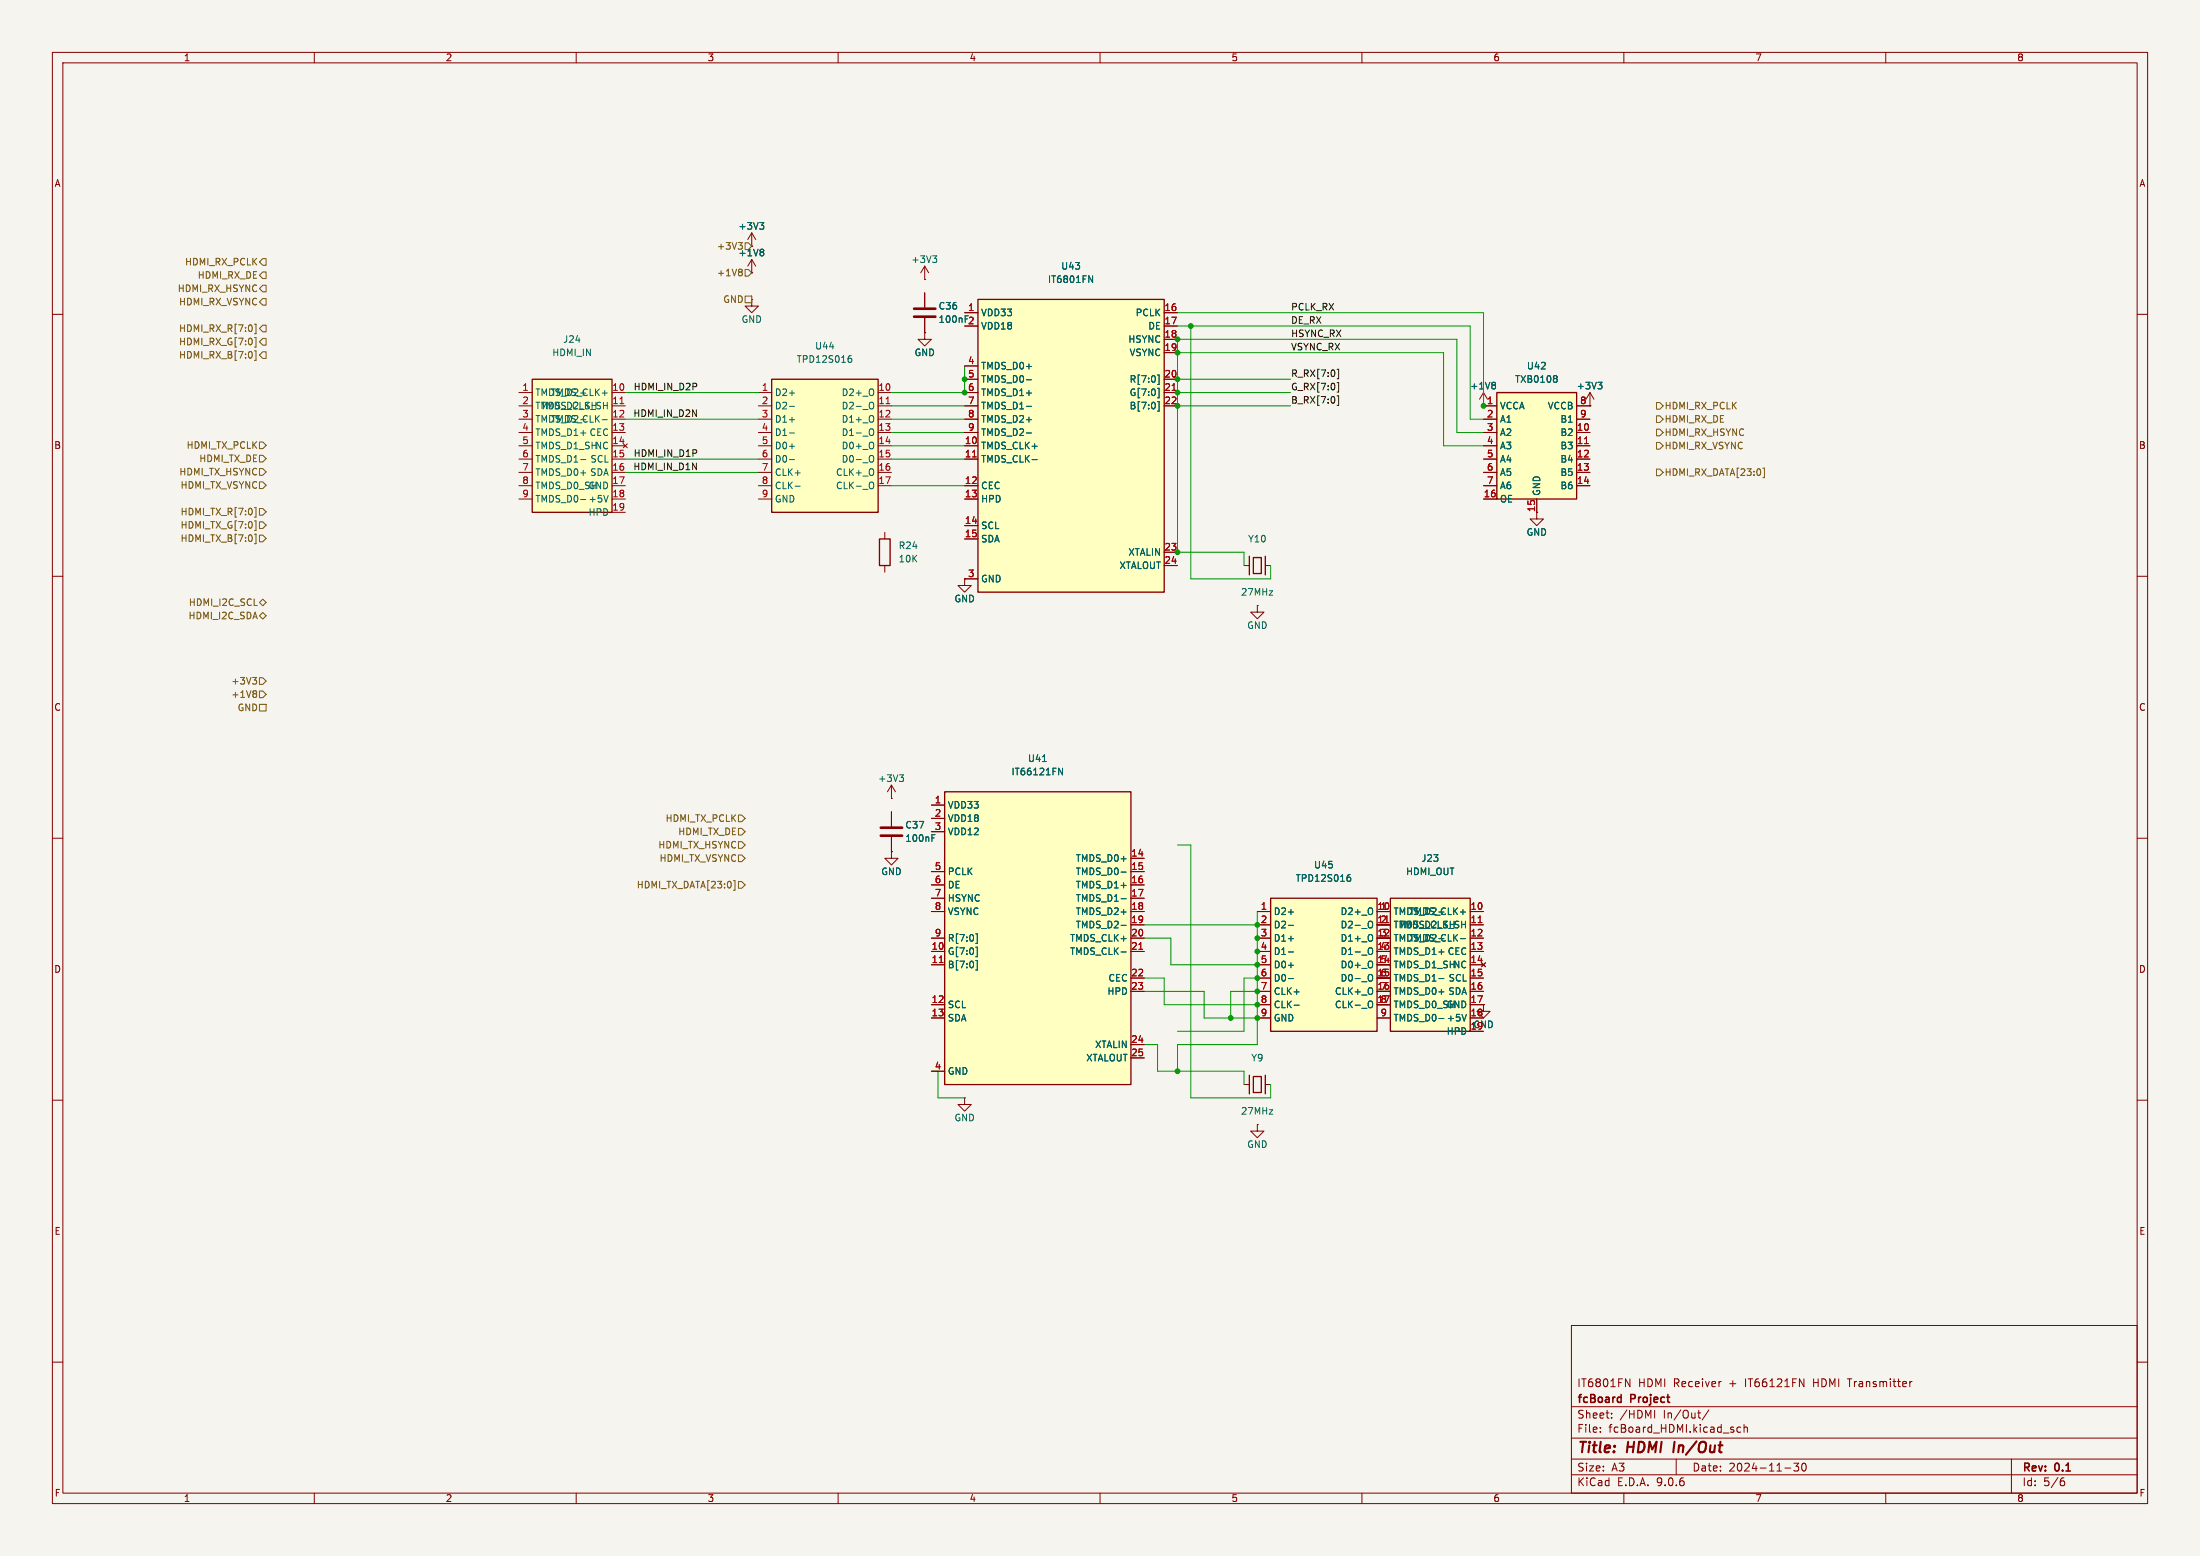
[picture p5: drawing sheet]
<svg xmlns="http://www.w3.org/2000/svg" width="420mm" height="297mm" viewBox="0 0 420 297" stroke-linecap="round" stroke-linejoin="round" font-family="sans-serif">
<path d="M0 0h420v297h-420z" fill="#f5f4ef" stroke="#f5f4ef" stroke-width=".19"/>
<g fill="none" stroke="#840000" stroke-width=".19">
<path d="M10 10h400v277h-400zM12 12h396v273h-396zM60 10v2M110 10v2M160 10v2M210 10v2M260 10v2M310 10v2M360 10v2M10 60h2M408 60h2M10 110h2"/>
<path d="M408 110h2M10 160h2M408 160h2M10 210h2M408 210h2M300 253h108v32h-108zM10 260h2M300 278.5h108M300 274.5h108M300 268.5h108M305.5 273.2v.2M305.5 272.5v.1"/>
<path d="M307.7 270.5v.2M307.7 269.8v.1M310.3 263.2l.9 1.5v-1.5M315.9 269.2v1.5M320 278.5v3M324.1 269.7h.6M324.5 270.7h.2M326.2 269.1l-1.3 1.9M328.4 263.7h.2M332.3 272.5l-.4-.1-.3 .3 .1 .6h.6M332.9 272.5l.3-.1 .3 .1 .1 .9M332.9 271.9v1.5"/>
<path d="M342.4 279.3h1l-.5 .6 .4 .1v.6l-.2 .2-.7-.2M344.1 279.4l.2-.1a.8 .8 0 0 1 .5 .7 .8 .8 0 0 1-.5 .8l-.2-.2-.2-.4zM365 263.7l-.3 .1-.1 .2M384 278.5v6.5M408 260h2M60 285v2M110 285v2M160 285v2M210 285v2M260 285v2M300 281.5h108M310 285v2"/>
<path d="M340.7 280.2h1.2M360 285v2M393.6 282.7h.4l.2 .2-.1 .5-.5 .2M394 282.1l-.4 .1"/>
</g>
<path d="M319.7 275.2l-.3 2" fill="none" stroke="#840000" stroke-width=".4"/>
<path d="M186.7 57.2h35.5v55.8h-35.5z" fill="#ffffc2"/>
<path d="M186.7 57.2h35.5v55.8h-35.5z" fill="none" stroke="#840000" stroke-width=".25"/>
<g fill="none" stroke="#840000" stroke-width=".19">
<path d="M184.1 59.7h2.6M222.2 59.7h2.6M184.1 62.2h2.6M184.1 69.9h2.6M184.1 72.4h2.6M184.1 74.9h2.6M184.1 77.5h2.6M222.2 62.2h2.6M222.2 72.4h2.6M222.2 74.9h2.6M222.2 77.5h2.6M222.2 64.8h2.6"/>
<path d="M222.2 67.3h2.6M184.1 80h2.6M184.1 82.6h2.6M184.1 85.1h2.6M184.1 87.6h2.6M184.1 92.7h2.6M184.1 95.3h2.6M184.1 100.3h2.6M184.1 102.9h2.6M184.1 110.5h2.6M222.2 105.4h2.6M222.2 108h2.6"/>
<path d="M170.2 152.4h.1M170.2 149.9l-.8 1.2M170.2 149.9l.7 1.2M170.2 149.9v2.5M170.2 162.6v1.2h1.2l-1.2 1.3-1.3-1.3h1.3M170.2 162.6h.1"/>
</g>
<path d="M207.9 52.6l.7 1.3v-1.3M195.9 72.5h1M195.9 77.6h1M221 71.6h.3v1.8h-.3M221 74.1h.3v1.8h-.3M221 76.7h.3v1.8h-.3M195.9 82.6h1M197 87.7h1M171.7 147.9h.8l-.4 .5M172.2 148.4l.3 .2v.3l-.3 .3" fill="none" stroke="#006464" stroke-width=".19"/>
<path d="M223.8 74.5h.7M185.7 87.2h.7" fill="none" stroke="#a90000" stroke-width=".19"/>
<path d="M180.3 151.1h35.6v55.9h-35.6z" fill="#ffffc2"/>
<path d="M180.3 151.1h35.6v55.9h-35.6zM238.5 205.2v3.6M239.3 205.5h1.5v3h-1.5zM241.6 205.2v3.6" fill="none" stroke="#840000" stroke-width=".25"/>
<g fill="none" stroke="#840000" stroke-width=".19">
<path d="M176.5 53.3h.1M176.5 50.8l-.7 1.3M176.5 50.8l.8 1.3M176.5 50.8v2.5M176.5 63.5v1.3h1.3l-1.3 1.2-1.2-1.2h1.2M176.5 63.5h.1M240 115.6v1.2h1.3l-1.3 1.3-1.2-1.3h1.2M240 115.6h.1M177.8 153.7h2.5M177.8 156.2h2.5M177.8 158.8h2.5M177.8 166.4h2.5"/>
<path d="M177.8 168.9h2.5M177.8 171.5h2.5M177.8 174h2.5M177.8 179.1h2.5M215.9 166.4h2.5M215.9 168.9h2.5M215.9 171.5h2.5M215.9 174h2.5M215.9 179.1h2.5M215.9 163.8h2.5M215.9 176.5h2.5M177.8 181.6h2.5"/>
<path d="M177.8 184.2h2.5M177.8 191.8h2.5M177.8 194.3h2.5M215.9 181.6h2.5M215.9 186.7h2.5M215.9 189.2h2.5M215.9 199.4h2.5M177.8 204.5h2.5M184.1 209.6v1.2h1.3l-1.3 1.3-1.2-1.3h1.2M184.1 209.6h.1M215.9 201.9h2.5M237.5 207h1"/>
<path d="M240 214.6v1.3h1.3l-1.3 1.3-1.2-1.3h1.2M240 214.6h.1M241.6 207h1"/>
</g>
<path d="M178 48.8h.8l-.4 .5M178.6 49.3l.2 .3v.3l-.2 .2M199 145.4h.8M202.1 146.6l.7 1.3v-1.3M186.3 178.3h.3v1.8h-.3M214 166.5h1M214 171.5h1M214 176.6h1M186.3 180.8h.3v1.8h-.3M186.3 183.3h.3v1.9h-.3M214 181.7h1" fill="none" stroke="#006464" stroke-width=".19"/>
<path d="M179.3 183.7h.7M217.4 181.2h.7" fill="none" stroke="#a90000" stroke-width=".19"/>
<path d="M242.6 171.5h20.3v25.4h-20.3z" fill="#ffffc2"/>
<path d="M238.5 106.2v3.5M239.3 106.4h1.5v3.1h-1.5zM241.6 106.2v3.5M242.6 171.5h20.3v25.4h-20.3z" fill="none" stroke="#840000" stroke-width=".25"/>
<g fill="none" stroke="#840000" stroke-width=".19">
<path d="M283.2 77.5h.1M283.2 74.9l-.8 1.3M283.2 74.9l.8 1.3M283.2 74.9v2.6M293.4 97.8v1.3h1.2l-1.2 1.2-1.3-1.2h1.3M237.5 108h1M241.6 108h1M240 174h2.6M240 176.5h2.6M240 179.1h2.6M262.9 174h2.5M262.9 176.5h2.5"/>
<path d="M262.9 179.1h2.5M240 181.6h2.6M240 184.2h2.6M240 186.7h2.6M240 189.2h2.6M240 191.8h2.6M240 194.3h2.6M262.9 181.6h2.5M262.9 184.2h2.5M262.9 186.7h2.5M262.9 189.2h2.5M262.9 191.8h2.5"/>
</g>
<g fill="none" stroke="#006464" stroke-width=".19">
<path d="M285.3 73l.2 .2-.2 .3 .2 .3v.2l-.2 .2M246 174.1h.9M246 176.6h.9M246 179.2h.9M257.4 167.4h.2l.3 .3-.1 .4-.4 .1M257.7 166.9l-.3 .1M261.5 175.8a.43 .43 0 0 1 .5 .5v.4a.43 .43 0 0 1-.5 .4M262 173.5v.9M262 178.6v.9M246 181.7h.9M246 184.2h.9M246 186.8h.9"/>
<path d="M247 191.9h1M261.5 180.9a.43 .43 0 0 1 .5 .4v.5a.43 .43 0 0 1-.5 .4M261.5 186a.43 .43 0 0 1 .5 .4v.4a.43 .43 0 0 1-.5 .5M261.5 191.1a.43 .43 0 0 1 .5 .4v.4a.43 .43 0 0 1-.5 .4M262 183.6v.9"/>
</g>
<path d="M264.4 176.1h.7" fill="none" stroke="#a90000" stroke-width=".19"/>
<path d="M285.7 74.9h15.3v20.4h-15.3z" fill="#ffffc2"/>
<path d="M285.7 74.9h15.3v20.4h-15.3z" fill="none" stroke="#840000" stroke-width=".25"/>
<g fill="none" stroke="#840000" stroke-width=".19">
<path d="M143.5 52.1h.1M143.5 57.2v1.2h1.3l-1.3 1.3-1.3-1.3h1.3M143.5 57.2h.1M143.5 47h.1M143.5 49.5l-.8 1.3M143.5 49.5l.8 1.3M143.5 44.5v2.5M143.5 49.5v2.6M143.5 44.5l-.8 1.2M143.5 44.5l.8 1.2M176.5 55.9v2.8M176.5 60.7v2.8"/>
<path d="M283.2 77.5h2.5M301 77.5h2.5M303.5 77.5h.1M303.5 74.9l-.7 1.3M303.5 74.9l.8 1.3M303.5 74.9v2.6M283.2 80h2.5M283.2 82.6h2.5M283.2 85.1h2.5M283.2 87.6h2.5M283.2 90.2h2.5M283.2 92.7h2.5"/>
<path d="M283.2 95.3h2.5M293.4 95.3v2.5M301 80h2.5M301 82.6h2.5M301 85.1h2.5M301 87.6h2.5M301 90.2h2.5M301 92.7h2.5M170.2 154.9v2.8M170.2 159.8v2.8M283.2 191.8v1.2h1.3l-1.3 1.3-1.3-1.3h1.3M283.2 191.8h.1"/>
</g>
<path d="M302.5 84.7h.7" fill="none" stroke="#a90000" stroke-width=".19"/>
<path d="M145 42.5h.8l-.4 .5M145.6 47.6l.2 .2-.2 .3 .2 .3v.2l-.2 .2M145.6 43l.2 .2v.3l-.2 .3M297 71.7l.3 .2-.3 .3 .3 .3v.2l-.3 .3M305 73h.8l-.4 .5M305.6 73.5l.2 .2v.3l-.2 .2M177.9 159.9h.4M177.9 159.3h.6" fill="none" stroke="#006464" stroke-width=".19"/>
<path d="M174.5 58.9h4.1M174.5 60.5h4.1M168.1 158h4.1M168.1 159.5h4.1" fill="none" stroke="#840000" stroke-width=".51"/>
<path d="M265.4 171.5h15.3v25.4h-15.3z" fill="#ffffc2"/>
<path d="M265.4 171.5h15.3v25.4h-15.3z" fill="none" stroke="#840000" stroke-width=".25"/>
<g fill="none" stroke="#840000" stroke-width=".19">
<path d="M262.9 174h2.5M262.9 176.5h2.5M262.9 179.1h2.5M280.7 174h2.5M280.7 176.5h2.5M280.7 179.1h2.5M262.9 181.6h2.5M262.9 184.2h2.5M262.9 186.7h2.5M262.9 189.2h2.5M262.9 191.8h2.5M262.9 194.3h2.5"/>
<path d="M280.7 181.6h2.5M280.7 184.2h2.5M280.7 186.7h2.5M280.7 189.2h2.5M280.7 191.8h2.5M280.7 194.3h2.5M282.8 183.8l.8 .7M283.6 183.8l-.8 .7"/>
</g>
<path d="M278.8 179.2h1M274.7 186.8h1M274.7 194.4h1M279.9 193.6l-.4 1.3" fill="none" stroke="#006464" stroke-width=".19"/>
<path d="M282.2 176.1h.7" fill="none" stroke="#a90000" stroke-width=".19"/>
<path d="M101.6 72.4h15.2v25.4h-15.2z" fill="#ffffc2"/>
<path d="M101.6 72.4h15.2v25.4h-15.2z" fill="none" stroke="#840000" stroke-width=".25"/>
<g fill="none" stroke="#840000" stroke-width=".19">
<path d="M99.1 74.9h2.5M99.1 77.5h2.5M116.8 74.9h2.6M116.8 77.5h2.6M99.1 80h2.5M99.1 82.6h2.5M99.1 85.1h2.5M99.1 87.6h2.5M99.1 90.2h2.5M99.1 92.7h2.5M99.1 95.3h2.5M116.8 80h2.6"/>
<path d="M116.8 82.6h2.6M116.8 85.1h2.6M116.8 87.6h2.6M116.8 90.2h2.6M116.8 92.7h2.6M116.8 95.3h2.6M116.8 97.8h2.6M119 84.7l.8 .8M119.8 84.7l-.8 .8"/>
</g>
<path d="M110.9 87.7h.9M110.9 95.3h.9M115 80.1h.9M116.1 94.6l-.4 1.2" fill="none" stroke="#006464" stroke-width=".19"/>
<path d="M118.4 77.1h.7" fill="none" stroke="#a90000" stroke-width=".19"/>
<path d="M147.3 72.4h20.3v25.4h-20.3z" fill="#ffffc2"/>
<path d="M147.3 72.4h20.3v25.4h-20.3zM167.9 102.9h2v5.1h-2z" fill="none" stroke="#840000" stroke-width=".25"/>
<g fill="none" stroke="#840000" stroke-width=".19">
<path d="M143.5 47h.1M143.5 52.1h.1M176.5 55.9v2.8M184.1 59.7h2.6M222.2 59.7h2.6M144.8 74.9h2.5M144.8 77.5h2.5M167.6 74.9h2.6M167.6 77.5h2.6M176.5 63.5h.1M176.5 60.7v2.8M184.1 74.9h2.6"/>
<path d="M184.1 77.5h2.6M184.1 62.2h2.6M184.1 69.9h2.6M184.1 72.4h2.6M222.2 74.9h2.6M222.2 77.5h2.6M222.2 62.2h2.6M222.2 72.4h2.6M222.2 64.8h2.6M222.2 67.3h2.6M283.2 77.5h.1M283.2 77.5h2.5"/>
<path d="M301 77.5h2.5M303.5 77.5h.1M144.8 80h2.5M144.8 82.6h2.5M144.8 85.1h2.5M144.8 87.6h2.5M144.8 90.2h2.5M144.8 92.7h2.5M144.8 95.3h2.5M167.6 80h2.6M167.6 82.6h2.6M167.6 85.1h2.6"/>
<path d="M167.6 87.6h2.6M167.6 90.2h2.6M167.6 92.7h2.6M184.1 80h2.6M184.1 82.6h2.6M184.1 85.1h2.6M184.1 87.6h2.6M184.1 92.7h2.6M184.1 95.3h2.6M283.2 80h2.5M283.2 82.6h2.5M283.2 85.1h2.5"/>
<path d="M283.2 87.6h2.5M283.2 90.2h2.5M283.2 92.7h2.5M283.2 95.3h2.5M293.4 95.3v2.5M301 80h2.5M301 82.6h2.5M301 85.1h2.5M301 87.6h2.5M301 90.2h2.5M301 92.7h2.5M168.9 101.6v1.3"/>
<path d="M168.9 108v1.2M184.1 110.5v1.3h1.3l-1.3 1.2-1.2-1.2h1.2M184.1 110.5h.1M184.1 100.3h2.6M184.1 102.9h2.6M184.1 110.5h2.6M222.2 105.4h2.6M222.2 108h2.6M170.2 154.9v2.8M170.2 159.8v2.8M177.8 153.7h2.5M177.8 156.2h2.5"/>
<path d="M177.8 158.8h2.5M170.2 162.6h.1M177.8 174h2.5M177.8 179.1h2.5M177.8 166.4h2.5M177.8 168.9h2.5M177.8 171.5h2.5M215.9 174h2.5M215.9 176.5h2.5M215.9 179.1h2.5M215.9 166.4h2.5M215.9 168.9h2.5"/>
<path d="M215.9 171.5h2.5M215.9 163.8h2.5M240 174h2.6M240 176.5h2.6M240 179.1h2.6M262.9 174h2.5M262.9 176.5h2.5M262.9 179.1h2.5M280.7 174h2.5M280.7 176.5h2.5M280.7 179.1h2.5M177.8 181.6h2.5"/>
<path d="M177.8 184.2h2.5M177.8 191.8h2.5M177.8 194.3h2.5M215.9 181.6h2.5M215.9 186.7h2.5M215.9 189.2h2.5M215.9 199.4h2.5M240 181.6h2.6M240 184.2h2.6M240 186.7h2.6M240 189.2h2.6M240 191.8h2.6"/>
<path d="M240 194.3h2.6M262.9 181.6h2.5M262.9 184.2h2.5M262.9 186.7h2.5M262.9 189.2h2.5M262.9 191.8h2.5M262.9 194.3h2.5M280.7 181.6h2.5M280.7 184.2h2.5M280.7 186.7h2.5M280.7 189.2h2.5M280.7 191.8h2.5"/>
<path d="M280.7 194.3h2.5M282.8 183.8l.8 .7M283.2 191.8h.1M283.6 183.8l-.8 .7M177.8 204.5h2.5M215.9 201.9h2.5"/>
</g>
<g fill="none" stroke="#006464" stroke-width=".19">
<path d="M145 42.5h.8l-.4 .5M145.6 43l.2 .2v.3l-.2 .3M145.6 47.6l.2 .2-.2 .3 .2 .3v.2l-.2 .2M207.9 52.6l.7 1.3v-1.3M150.7 75h1M150.7 77.6h1M162.1 68.4h.3l.2 .2v.4l-.5 .2M162.5 67.9l-.4 .1M166.2 76.8a.43 .43 0 0 1 .6 .4v.4a.43 .43 0 0 1-.6 .4M166.7 74.4v.9M166.7 79.5v.9M195.9 77.6h1"/>
<path d="M195.9 72.5h1M221 71.6h.3v1.8h-.3M221 74.1h.3v1.8h-.3M221 76.7h.3v1.8h-.3M285.3 73l.2 .2-.2 .3 .2 .3v.2l-.2 .2M297 71.7l.3 .2-.3 .3 .3 .3v.2l-.3 .3M305 73h.8l-.4 .5M305.6 73.5l.2 .2v.3l-.2 .2M150.7 80.1h1M150.7 82.6h1M150.7 85.2h1M150.7 87.7h1"/>
<path d="M151.8 92.8h1M166.2 81.9a.43 .43 0 0 1 .6 .4v.4a.43 .43 0 0 1-.6 .4M166.2 86.9a.43 .43 0 0 1 .6 .5v.4a.43 .43 0 0 1-.6 .4M166.2 92a.43 .43 0 0 1 .6 .4v.5a.43 .43 0 0 1-.6 .4M166.7 84.6v.9M195.9 82.6h1M197 87.7h1M177.9 159.9h.4M177.9 159.3h.6M199 145.4h.8M202.1 146.6l.7 1.3v-1.3M186.3 178.3h.3v1.8h-.3"/>
<path d="M214 176.6h1M214 166.5h1M214 171.5h1M246 174.1h.9M246 176.6h.9M246 179.2h.9M257.4 167.4h.2l.3 .3-.1 .4-.4 .1M257.7 166.9l-.3 .1M261.5 175.8a.43 .43 0 0 1 .5 .5v.4a.43 .43 0 0 1-.5 .4M262 173.5v.9M262 178.6v.9M278.8 179.2h1"/>
<path d="M186.3 180.8h.3v1.8h-.3M186.3 183.3h.3v1.9h-.3M214 181.7h1M246 181.7h.9M246 184.2h.9M246 186.8h.9M247 191.9h1M261.5 180.9a.43 .43 0 0 1 .5 .4v.5a.43 .43 0 0 1-.5 .4M261.5 186a.43 .43 0 0 1 .5 .4v.4a.43 .43 0 0 1-.5 .5M261.5 191.1a.43 .43 0 0 1 .5 .4v.4a.43 .43 0 0 1-.5 .4M262 183.6v.9M274.7 186.8h1"/>
<path d="M274.7 194.4h1M279.9 193.6l-.4 1.3"/>
</g>
<path d="M169.2 77.1h.7M223.8 74.5h.7M185.7 87.2h.7M302.5 84.7h.7M264.4 176.1h.7M282.2 176.1h.7M179.3 183.7h.7M217.4 181.2h.7" fill="none" stroke="#a90000" stroke-width=".19"/>
<g fill="none" stroke="#725600" stroke-width=".19">
<path d="M50.2 57h.6v1.3h-.6l-.7-.7zM50.2 51.9h.6v1.3h-.6l-.7-.7zM50.2 49.4h.6v1.2h-.6l-.7-.6zM50.2 54.4h.6v1.3h-.6l-.7-.6zM140.9 46.3h.8l-.4 .5M141.5 46.8l.2 .2v.3M141.5 51.4l.2 .2-.2 .3 .2 .3v.2l-.2 .2M142.2 46.4h.7l.6 .6-.6 .6h-.7zM142.2 56.5h1.3v1.3h-1.3zM142.2 51.4h.7l.6 .7-.6 .6h-.7zM48.1 67.3v.8M48.6 61.9h.3v1.8h-.3"/>
<path d="M48.6 64.4h.3v1.8h-.3M48.6 67h.3v1.8h-.3M50.2 62.1h.6v1.2h-.6l-.7-.6zM50.2 64.6h.6v1.3h-.6l-.7-.7zM50.2 67.1h.6v1.3h-.6l-.7-.6zM316.2 79.4h.7l.6 .6-.6 .6h-.7zM316.2 76.8h.7l.6 .7-.6 .6h-.7zM48.6 99.4h.3v1.8h-.3M48.6 96.9h.3v1.8h-.3M49.5 84.4h.7l.6 .6-.6 .6h-.7zM49.5 86.9h.7l.6 .6-.6 .7h-.7zM49.5 99.6h.7l.6 .6-.6 .7h-.7z"/>
<path d="M49.5 92h.7l.6 .6-.6 .7h-.7zM49.5 97.1h.7l.6 .6-.6 .6h-.7zM49.5 89.4h.7l.6 .7-.6 .6h-.7zM316.2 89.5h.7l.6 .7-.6 .6h-.7zM316.2 81.9h.7l.6 .7-.6 .6h-.7zM316.2 84.5h.7l.6 .6-.6 .6h-.7zM336.5 89.4h.3v1.8h-.3M48.6 102h.3v1.8h-.3M49.5 117.5l.7-.6 .6 .6-.6 .7zM49.5 102.1h.7l.6 .7-.6 .6h-.7zM50.2 114.4l.6 .6-.6 .6-.7-.6zM48.2 129.3h.8l-.4 .5"/>
<path d="M48.8 129.8l.2 .2v.3l-.2 .3M48.8 131.8l.2 .3-.2 .3 .2 .2v.3l-.2 .2M49.5 129.4h.7l.6 .6-.6 .6h-.7zM49.5 131.9h.7l.6 .6-.6 .7h-.7zM49.5 134.4h1.3v1.3h-1.3zM141 155.6h.6l.6 .6-.6 .6h-.6zM141 158.1h.6l.6 .7-.6 .6h-.6zM140 168.1h.3v1.8h-.3M141 163.2h.6l.6 .6-.6 .7h-.6zM141 160.7h.6l.6 .6-.6 .6h-.6zM141 168.3h.6l.6 .6-.6 .6h-.6z"/>
</g>
<path d="M255.2 73h.4v1.8h-.4M255.2 70.5h.4v1.8h-.4M255.2 75.6h.4v1.8h-.4" fill="none" stroke="#0f0f0f" stroke-width=".19"/>
<g fill="none" stroke="#009600" stroke-width=".19">
<path d="M224.8 59.7h58.4v17.8M119.4 74.9h25.4M170.2 77.5h13.9M184.1 69.9v5h-13.9M224.8 67.3h50.8v17.8h7.6M224.8 62.2h55.9v17.8h2.5M224.8 74.9h21.6M224.8 72.4h21.6M224.8 77.5h21.6M227.3 62.2v48.3h15.3v-2.5M119.4 80h25.4M119.4 87.6h25.4"/>
<path d="M119.4 90.2h25.4M170.2 85.1h13.9M170.2 80h13.9M170.2 92.7h13.9M170.2 82.6h13.9M170.2 87.6h13.9M283.2 82.6h-5.1v-17.8h-53.3v40.6h12.7v2.6M218.4 179.1h5.1v5.1h16.5M218.4 176.5h21.6M224.8 161.3h2.5v48.3h15.3v-2.6M240 174v25.4h-15.2v5.1M262.9 179.1h2.5"/>
<path d="M262.9 176.5h2.5M262.9 174h2.5M218.4 186.7h3.8v5.1h17.8M218.4 189.2h11.5v5.1h10.1M218.4 199.4h2.6v5.1h16.5v2.5M240 189.2h-5.1v5.1M240 186.7h-2.5v10.2h-12.7M262.9 191.8h2.5M262.9 189.2h2.5M262.9 184.2h2.5M262.9 186.7h2.5M262.9 181.6h2.5"/>
<path d="M179.1 204.5v5.1h5"/>
</g>
<g fill="#009600" stroke="#009600" stroke-width=".19">
<circle cx="240" cy="184.2" r=".46"/>
<circle cx="240" cy="181.6" r=".46"/>
<circle cx="240" cy="179.1" r=".46"/>
<circle cx="240" cy="176.5" r=".46"/>
<circle cx="240" cy="186.7" r=".46"/>
<circle cx="224.8" cy="74.9" r=".46"/>
<circle cx="224.8" cy="72.4" r=".46"/>
<circle cx="227.3" cy="62.2" r=".46"/>
<circle cx="224.8" cy="105.4" r=".46"/>
<circle cx="283.2" cy="77.5" r=".46"/>
<circle cx="234.9" cy="194.3" r=".46"/>
<circle cx="240" cy="191.8" r=".46"/>
<circle cx="240" cy="189.2" r=".46"/>
<circle cx="224.8" cy="204.5" r=".46"/>
<circle cx="240" cy="194.3" r=".46"/>
<circle cx="184.1" cy="72.4" r=".46"/>
<circle cx="224.8" cy="77.5" r=".46"/>
<circle cx="184.1" cy="74.9" r=".46"/>
<circle cx="224.8" cy="64.8" r=".46"/>
<circle cx="224.8" cy="67.3" r=".46"/>
</g>
<g font-size="2.8" fill="#840000">
<text x="301" y="277.9">Title:</text>
<text x="310.6" y="277.9">HDMI</text>
<text x="320.3" y="277.9">In/Out</text>
</g>
<g font-size="2.1" fill="#840000">
<text x="301" y="268.2">fcBoard</text>
<text x="301" y="265">IT6801FN</text>
<text x="311.4" y="268.2">Project</text>
<text x="312.7" y="265">HDMI Receiver</text>
<text x="330.2" y="265">+</text>
<text x="333.4" y="265">IT66121FN</text>
<text x="346.6" y="265">HDMI Transmitter</text>
<text x="301" y="273.7">File:</text>
<text x="301" y="271">Sheet:</text>
<text x="307.1" y="273.7">fcBoard_HDMI.kicad_sch</text>
<text x="309.2" y="271">/HDMI</text>
<text x="317.6" y="271">In/Out/</text>
<text x="301" y="281.1">Size:</text>
<text x="307.6" y="281.1">A3</text>
<text x="323" y="281.1">Date:</text>
<text x="330" y="281.1">2024-11-30</text>
<text x="386" y="281.3">Rev:</text>
<text x="392.4" y="281.3">0.1</text>
<text x="301" y="283.9">KiCad</text>
<text x="308.7" y="283.9">E.D.A.</text>
<text x="316.3" y="283.9">9.0.6</text>
<text x="386" y="283.9">Id:</text>
<text x="390.1" y="283.9">5/6</text>
</g>
<g font-size="1.8" fill="#840000">
<text x="35" y="11.9">1</text>
<text x="85" y="11.9">2</text>
<text x="135" y="11.9">3</text>
<text x="185" y="11.9">4</text>
<text x="235" y="11.9">5</text>
<text x="285" y="11.9">6</text>
<text x="335" y="11.9">7</text>
<text x="385" y="11.9">8</text>
<text x="10.3" y="35.9">A</text>
<text x="408.3" y="35.9">A</text>
<text x="10.3" y="85.9">B</text>
<text x="408.2" y="85.9">B</text>
<text x="10.3" y="135.9">C</text>
<text x="408.2" y="135.9">C</text>
<text x="10.3" y="185.9">D</text>
<text x="408.2" y="185.9">D</text>
<text x="281.2" y="196.4">GND</text>
<text x="10.3" y="235.9">E</text>
<text x="408.3" y="235.9">E</text>
<text x="10.3" y="285.9">F</text>
<text x="35" y="286.9">1</text>
<text x="85" y="286.9">2</text>
<text x="135" y="286.9">3</text>
<text x="185" y="286.9">4</text>
<text x="235" y="286.9">5</text>
<text x="285" y="286.9">6</text>
<text x="335" y="286.9">7</text>
<text x="385" y="286.9">8</text>
<text x="408.3" y="285.9">F</text>
</g>
<g font-size="1.8" fill="#725600">
<text x="136.8" y="47.9">+3V3</text>
<text x="35.2" y="50.9">HDMI_RX_PCLK</text>
<text x="37.6" y="53.4">HDMI_RX_DE</text>
<text x="136.8" y="52.9">+1V8</text>
<text x="33.8" y="55.9">HDMI_RX_HSYNC</text>
<text x="34.1" y="58.5">HDMI_RX_VSYNC</text>
<text x="138" y="58">GND</text>
<text x="34.1" y="63.6">HDMI_RX_R[7:0]</text>
<text x="34.1" y="66.1">HDMI_RX_G[7:0]</text>
<text x="34.1" y="68.6">HDMI_RX_B[7:0]</text>
<text x="317.7" y="80.9">HDMI_RX_DE</text>
<text x="317.7" y="83.4">HDMI_RX_HSYNC</text>
<text x="317.7" y="78.3">HDMI_RX_PCLK</text>
<text x="35.5" y="85.9">HDMI_TX_PCLK</text>
<text x="37.9" y="88.4">HDMI_TX_DE</text>
<text x="317.7" y="86">HDMI_RX_VSYNC</text>
<text x="34.1" y="90.9">HDMI_TX_HSYNC</text>
<text x="34.4" y="93.5">HDMI_TX_VSYNC</text>
<text x="317.7" y="91">HDMI_RX_DATA[23:0]</text>
<text x="34.4" y="101.1">HDMI_TX_G[7:0]</text>
<text x="34.4" y="98.6">HDMI_TX_R[7:0]</text>
<text x="34.4" y="103.6">HDMI_TX_B[7:0]</text>
<text x="35.9" y="118.4">HDMI_I2C_SDA</text>
<text x="36" y="115.9">HDMI_I2C_SCL</text>
<text x="44.1" y="130.9">+3V3</text>
<text x="44.1" y="133.4">+1V8</text>
<text x="45.3" y="135.9">GND</text>
<text x="127" y="157.1">HDMI_TX_PCLK</text>
<text x="129.4" y="159.6">HDMI_TX_DE</text>
<text x="125.6" y="162.2">HDMI_TX_HSYNC</text>
<text x="125.8" y="164.7">HDMI_TX_VSYNC</text>
<text x="121.5" y="169.8">HDMI_TX_DATA[23:0]</text>
</g>
<g font-size="1.8" fill="#006464">
<text x="140.9" y="44">+3V3</text>
<text x="140.9" y="49.1">+1V8</text>
<text x="173.9" y="50.4">+3V3</text>
<text x="202.5" y="51.7">U43</text>
<text x="179.1" y="59.3">C36</text>
<text x="200" y="54.2">IT6801FN</text>
<text x="107.4" y="65.6">J24</text>
<text x="141.5" y="61.8">GND</text>
<text x="179.1" y="61.8">100nF 2</text>
<text x="187.2" y="60.6">VDD33</text>
<text x="187.2" y="63.1">VDD18</text>
<text x="215.3" y="65.6">HSYNC</text>
<text x="216.7" y="60.6">PCLK</text>
<text x="219.1" y="63.1">DE</text>
<text x="105.3" y="68.2">HDMI_IN</text>
<text x="152" y="69.4">TPD12S016</text>
<text x="155.5" y="66.9">U44</text>
<text x="174.5" y="68.2">GND</text>
<text x="187.2" y="70.7">TMDS_D0+</text>
<text x="215.6" y="68.2">VSYNC</text>
<text x="291.4" y="70.7">U42</text>
<text x="102.1" y="75.8">TMDS_D2+</text>
<text x="105.1" y="75.8">TMDS_CLK+</text>
<text x="147.8" y="75.8">D2+</text>
<text x="160.6" y="75.8">D2+_O</text>
<text x="187.2" y="73.3">TMDS_D0-</text>
<text x="187.2" y="75.8">TMDS_D1+</text>
<text x="215.6" y="73.3">R[7:0]</text>
<text x="215.6" y="75.8">G[7:0]</text>
<text x="280.6" y="74.5">+1V8</text>
<text x="289.1" y="73.3">TXB0108</text>
<text x="300.9" y="74.5">+3V3</text>
<text x="102.1" y="78.3">TMDS_D2_SH</text>
<text x="102.1" y="80.9">TMDS_D2-</text>
<text x="102.1" y="83.4">TMDS_D1+ CEC</text>
<text x="103.2" y="78.3">TMDS_CLK_SH</text>
<text x="105.1" y="80.9">TMDS_CLK-</text>
<text x="147.8" y="78.3">D2-</text>
<text x="147.8" y="80.9">D1+</text>
<text x="147.8" y="83.4">D1-</text>
<text x="160.6" y="78.3">D2-_O</text>
<text x="160.6" y="80.9">D1+_O</text>
<text x="160.6" y="83.4">D1-_O</text>
<text x="187.2" y="78.3">TMDS_D1-</text>
<text x="187.2" y="80.9">TMDS_D2+</text>
<text x="187.2" y="83.4">TMDS_D2-</text>
<text x="215.6" y="78.3">B[7:0]</text>
<text x="286.3" y="78.3">VCCA</text>
<text x="286.3" y="80.9">A1</text>
<text x="286.3" y="83.4">A2</text>
<text x="295.4" y="78.3">VCCB</text>
<text x="297.8" y="80.9">B1</text>
<text x="297.8" y="83.4">B2</text>
<text x="102.1" y="86">TMDS_D1_SHNC</text>
<text x="102.1" y="88.5">TMDS_D1-</text>
<text x="112.6" y="88.5">SCL</text>
<text x="147.8" y="86">D0+</text>
<text x="147.8" y="88.5">D0-</text>
<text x="160.6" y="86">D0+_O</text>
<text x="160.6" y="88.5">D0-_O</text>
<text x="187.2" y="86">TMDS_CLK+</text>
<text x="187.2" y="88.5">TMDS_CLK-</text>
<text x="286.3" y="86">A3</text>
<text x="286.3" y="88.5">A4</text>
<text x="297.8" y="86">B3</text>
<text x="297.8" y="88.5">B4</text>
<text x="102.1" y="91">TMDS_D0+ SDA</text>
<text x="102.1" y="93.6">TMDS_D0_SH</text>
<text x="112.3" y="93.6">GND</text>
<text x="147.8" y="91">CLK+</text>
<text x="147.8" y="93.6">CLK-</text>
<text x="159.5" y="91">CLK+_O</text>
<text x="159.5" y="93.6">CLK-_O</text>
<text x="187.2" y="93.6">CEC</text>
<text x="286.3" y="91">A5</text>
<text x="286.3" y="93.6">A6</text>
<text x="294.2" y="94.7" transform="rotate(-90 294.2 94.7)">GND</text>
<text x="297.8" y="91">B5</text>
<text x="297.8" y="93.6">B6</text>
<text x="102.1" y="96.1">TMDS_D0-</text>
<text x="112.3" y="96.1">+5V</text>
<text x="112.3" y="98.7">HPD</text>
<text x="147.8" y="96.1">GND</text>
<text x="187.2" y="96.1">HPD</text>
<text x="187.2" y="101.2">SCL</text>
<text x="286.3" y="96.1">OE</text>
<text x="171.5" y="105">R24</text>
<text x="171.5" y="107.5">10K</text>
<text x="187.2" y="103.7">SDA</text>
<text x="215.3" y="106.3">XTALIN</text>
<text x="238.2" y="103.7">Y10</text>
<text x="291.3" y="102.5">GND</text>
<text x="187.2" y="111.4">GND</text>
<text x="213.6" y="108.8">XTALOUT</text>
<text x="236.8" y="113.9">27MHz</text>
<text x="182.1" y="115.2">GND</text>
<text x="238" y="120.2">GND</text>
<text x="167.5" y="149.5">+3V3</text>
<text x="193" y="148.2">IT66121FN</text>
<text x="196.1" y="145.6">U41</text>
<text x="180.8" y="154.5">VDD33</text>
<text x="172.7" y="160.9">100nF</text>
<text x="172.7" y="158.3">C37</text>
<text x="180.8" y="157.1">VDD18</text>
<text x="180.8" y="159.6">VDD12</text>
<text x="168.1" y="167.2">GND</text>
<text x="180.8" y="167.2">PCLK</text>
<text x="205.3" y="164.7">TMDS_D0+</text>
<text x="205.3" y="167.2">TMDS_D0-</text>
<text x="250.8" y="166">U45</text>
<text x="268.3" y="167.2">HDMI_OUT</text>
<text x="271.3" y="164.7">J23</text>
<text x="180.8" y="169.8">DE</text>
<text x="180.8" y="172.3">HSYNC</text>
<text x="205.3" y="169.8">TMDS_D1+</text>
<text x="205.3" y="172.3">TMDS_D1-</text>
<text x="247.2" y="168.5">TPD12S016</text>
<text x="180.8" y="174.9">VSYNC</text>
<text x="180.8" y="179.9">R[7:0]</text>
<text x="204.2" y="179.9">TMDS_CLK+</text>
<text x="205.3" y="174.9">TMDS_D2+</text>
<text x="205.3" y="177.4">TMDS_D2-</text>
<text x="243.1" y="174.9">D2+</text>
<text x="243.1" y="177.4">D2-</text>
<text x="243.1" y="179.9">D1+</text>
<text x="255.8" y="174.9">D2+_O</text>
<text x="255.8" y="177.4">D2-_O</text>
<text x="255.8" y="179.9">D1+_O</text>
<text x="265.9" y="174.9">TMDS_D2+</text>
<text x="265.9" y="177.4">TMDS_D2_SH</text>
<text x="265.9" y="179.9">TMDS_D2-</text>
<text x="267" y="177.4">TMDS_CLK_SH</text>
<text x="269" y="174.9">TMDS_CLK+</text>
<text x="269" y="179.9">TMDS_CLK-</text>
<text x="180.8" y="182.5">G[7:0]</text>
<text x="180.8" y="185">B[7:0]</text>
<text x="204.2" y="182.5">TMDS_CLK-</text>
<text x="243.1" y="182.5">D1-</text>
<text x="243.1" y="185">D0+</text>
<text x="255.8" y="182.5">D1-_O</text>
<text x="255.8" y="185">D0+_O</text>
<text x="265.9" y="182.5">TMDS_D1+ CEC</text>
<text x="265.9" y="185">TMDS_D1_SHNC</text>
<text x="211.3" y="190.1">HPD</text>
<text x="211.5" y="187.6">CEC</text>
<text x="243.1" y="187.6">D0-</text>
<text x="243.1" y="190.1">CLK+</text>
<text x="254.7" y="190.1">CLK+_O</text>
<text x="255.8" y="187.6">D0-_O</text>
<text x="265.9" y="187.6">TMDS_D1-</text>
<text x="265.9" y="190.1">TMDS_D0+ SDA</text>
<text x="276.5" y="187.6">SCL</text>
<text x="180.8" y="192.6">SCL</text>
<text x="180.8" y="195.2">SDA</text>
<text x="243.1" y="192.6">CLK-</text>
<text x="243.1" y="195.2">GND</text>
<text x="254.7" y="192.6">CLK-_O</text>
<text x="265.9" y="192.6">TMDS_D0_SH</text>
<text x="265.9" y="195.2">TMDS_D0-</text>
<text x="276.1" y="192.6">GND</text>
<text x="276.1" y="195.2">+5V</text>
<text x="276.1" y="197.7">HPD</text>
<text x="207.3" y="202.8">XTALOUT</text>
<text x="209" y="200.3">XTALIN</text>
<text x="238.8" y="202.8">Y9</text>
<text x="180.8" y="205.3">GND</text>
<text x="182.1" y="214.2">GND</text>
<text x="236.8" y="213">27MHz</text>
<text x="238" y="219.3">GND</text>
</g>
<g font-size="1.8" fill="#a90000">
<text x="184.7" y="59.4">1</text>
<text x="222.2" y="59.4">16</text>
<text x="222.2" y="62">17</text>
<text x="222.2" y="64.5">18</text>
<text x="184.7" y="69.6">4</text>
<text x="222.2" y="67.1">19</text>
<text x="99.6" y="74.7">1</text>
<text x="99.6" y="77.2">2</text>
<text x="116.8" y="74.7">10</text>
<text x="116.8" y="77.2">11</text>
<text x="145.3" y="74.7">1</text>
<text x="145.3" y="77.2">2</text>
<text x="167.6" y="74.7">10</text>
<text x="167.6" y="77.2">11</text>
<text x="184.7" y="72.1">5</text>
<text x="184.7" y="74.7">6</text>
<text x="184.7" y="77.2">7</text>
<text x="222.2" y="72.1">20</text>
<text x="222.2" y="74.7">21</text>
<text x="222.2" y="77.2">22</text>
<text x="283.8" y="77.2">1</text>
<text x="301.6" y="77.2">8</text>
<text x="99.6" y="79.8">3</text>
<text x="99.6" y="82.3">4</text>
<text x="116.8" y="79.8">12</text>
<text x="116.8" y="82.3">13</text>
<text x="145.3" y="79.8">3</text>
<text x="145.3" y="82.3">4</text>
<text x="167.6" y="79.8">12</text>
<text x="167.6" y="82.3">13</text>
<text x="184.7" y="79.8">8</text>
<text x="184.7" y="82.3">9</text>
<text x="283.8" y="79.8">2</text>
<text x="283.8" y="82.3">3</text>
<text x="300.9" y="82.3">10</text>
<text x="301.6" y="79.8">9</text>
<text x="99.6" y="84.8">5</text>
<text x="99.6" y="87.4">6</text>
<text x="99.6" y="89.9">7</text>
<text x="116.8" y="84.8">14</text>
<text x="116.8" y="87.4">15</text>
<text x="116.8" y="89.9">16</text>
<text x="145.3" y="84.8">5</text>
<text x="145.3" y="87.4">6</text>
<text x="145.3" y="89.9">7</text>
<text x="167.6" y="84.8">14</text>
<text x="167.6" y="87.4">15</text>
<text x="167.6" y="89.9">16</text>
<text x="184.1" y="84.8">10</text>
<text x="184.1" y="87.4">11</text>
<text x="283.8" y="84.8">4</text>
<text x="283.8" y="87.4">5</text>
<text x="283.8" y="89.9">6</text>
<text x="300.9" y="84.8">11</text>
<text x="300.9" y="87.4">12</text>
<text x="300.9" y="89.9">13</text>
<text x="99.6" y="92.5">8</text>
<text x="99.6" y="95">9</text>
<text x="116.8" y="92.5">17</text>
<text x="116.8" y="95">18</text>
<text x="145.3" y="92.5">8</text>
<text x="145.3" y="95">9</text>
<text x="167.6" y="92.5">17</text>
<text x="184.1" y="92.5">12</text>
<text x="184.1" y="95">13</text>
<text x="283.2" y="95">16</text>
<text x="283.8" y="92.5">7</text>
<text x="300.9" y="92.5">14</text>
<text x="116.8" y="97.5">19</text>
<text x="184.1" y="100.1">14</text>
<text x="293.1" y="97.8" transform="rotate(-90 293.1 97.8)">15</text>
<text x="184.1" y="102.6">15</text>
<text x="222.2" y="105.2">23</text>
<text x="222.2" y="107.7">24</text>
<text x="184.7" y="110.2">3</text>
<text x="178.4" y="153.4">1</text>
<text x="178.4" y="156">2</text>
<text x="178.4" y="158.5">3</text>
<text x="178.4" y="166.1">5</text>
<text x="215.9" y="163.6">14</text>
<text x="215.9" y="166.1">15</text>
<text x="178.4" y="168.7">6</text>
<text x="178.4" y="171.2">7</text>
<text x="178.4" y="173.7">8</text>
<text x="215.9" y="168.7">16</text>
<text x="215.9" y="171.2">17</text>
<text x="215.9" y="173.7">18</text>
<text x="240.6" y="173.7">1</text>
<text x="262.8" y="173.7">10</text>
<text x="263.5" y="173.7">1</text>
<text x="280.6" y="173.7">10</text>
<text x="178.4" y="178.8">9</text>
<text x="215.9" y="176.3">19</text>
<text x="215.9" y="178.8">20</text>
<text x="240.6" y="176.3">2</text>
<text x="240.6" y="178.8">3</text>
<text x="262.8" y="178.8">12</text>
<text x="263.5" y="176.3">2</text>
<text x="263.5" y="178.8">3</text>
<text x="280.6" y="176.3">11</text>
<text x="280.6" y="178.8">12</text>
<text x="177.8" y="181.4">10</text>
<text x="177.8" y="183.9">11</text>
<text x="215.9" y="181.4">21</text>
<text x="240.6" y="181.4">4</text>
<text x="240.6" y="183.9">5</text>
<text x="262.8" y="181.4">13</text>
<text x="262.8" y="183.9">14</text>
<text x="263.5" y="181.4">4</text>
<text x="263.5" y="183.9">5</text>
<text x="280.6" y="181.4">13</text>
<text x="280.6" y="183.9">14</text>
<text x="177.8" y="191.5">12</text>
<text x="215.9" y="186.4">22</text>
<text x="215.9" y="189">23</text>
<text x="240.6" y="186.4">6</text>
<text x="240.6" y="189">7</text>
<text x="240.6" y="191.5">8</text>
<text x="262.8" y="186.4">15</text>
<text x="262.8" y="189">16</text>
<text x="262.8" y="191.5">17</text>
<text x="263.5" y="186.4">6</text>
<text x="263.5" y="189">7</text>
<text x="263.5" y="191.5">8</text>
<text x="280.6" y="186.4">15</text>
<text x="280.6" y="189">16</text>
<text x="280.6" y="191.5">17</text>
<text x="177.8" y="194.1">13</text>
<text x="240.6" y="194.1">9</text>
<text x="263.5" y="194.1">9</text>
<text x="280.6" y="194.1">18</text>
<text x="280.6" y="196.6">19</text>
<text x="215.9" y="199.1">24</text>
<text x="215.9" y="201.7">25</text>
<text x="178.4" y="204.2">4</text>
</g>
<g font-size="1.8" fill="#0f0f0f">
<text x="246.4" y="59.3">PCLK_RX</text>
<text x="246.4" y="61.9">DE_RX</text>
<text x="246.4" y="64.4">HSYNC_RX</text>
<text x="246.4" y="67">VSYNC_RX</text>
<text x="120.9" y="74.6">HDMI_IN_D2P</text>
<text x="246.4" y="74.6">G_RX[7:0]</text>
<text x="246.4" y="72">R_RX[7:0]</text>
<text x="246.4" y="77.1">B_RX[7:0]</text>
<text x="120.8" y="79.7">HDMI_IN_D2N</text>
<text x="120.8" y="89.8">HDMI_IN_D1N</text>
<text x="120.9" y="87.3">HDMI_IN_D1P</text>
</g>
</svg>
